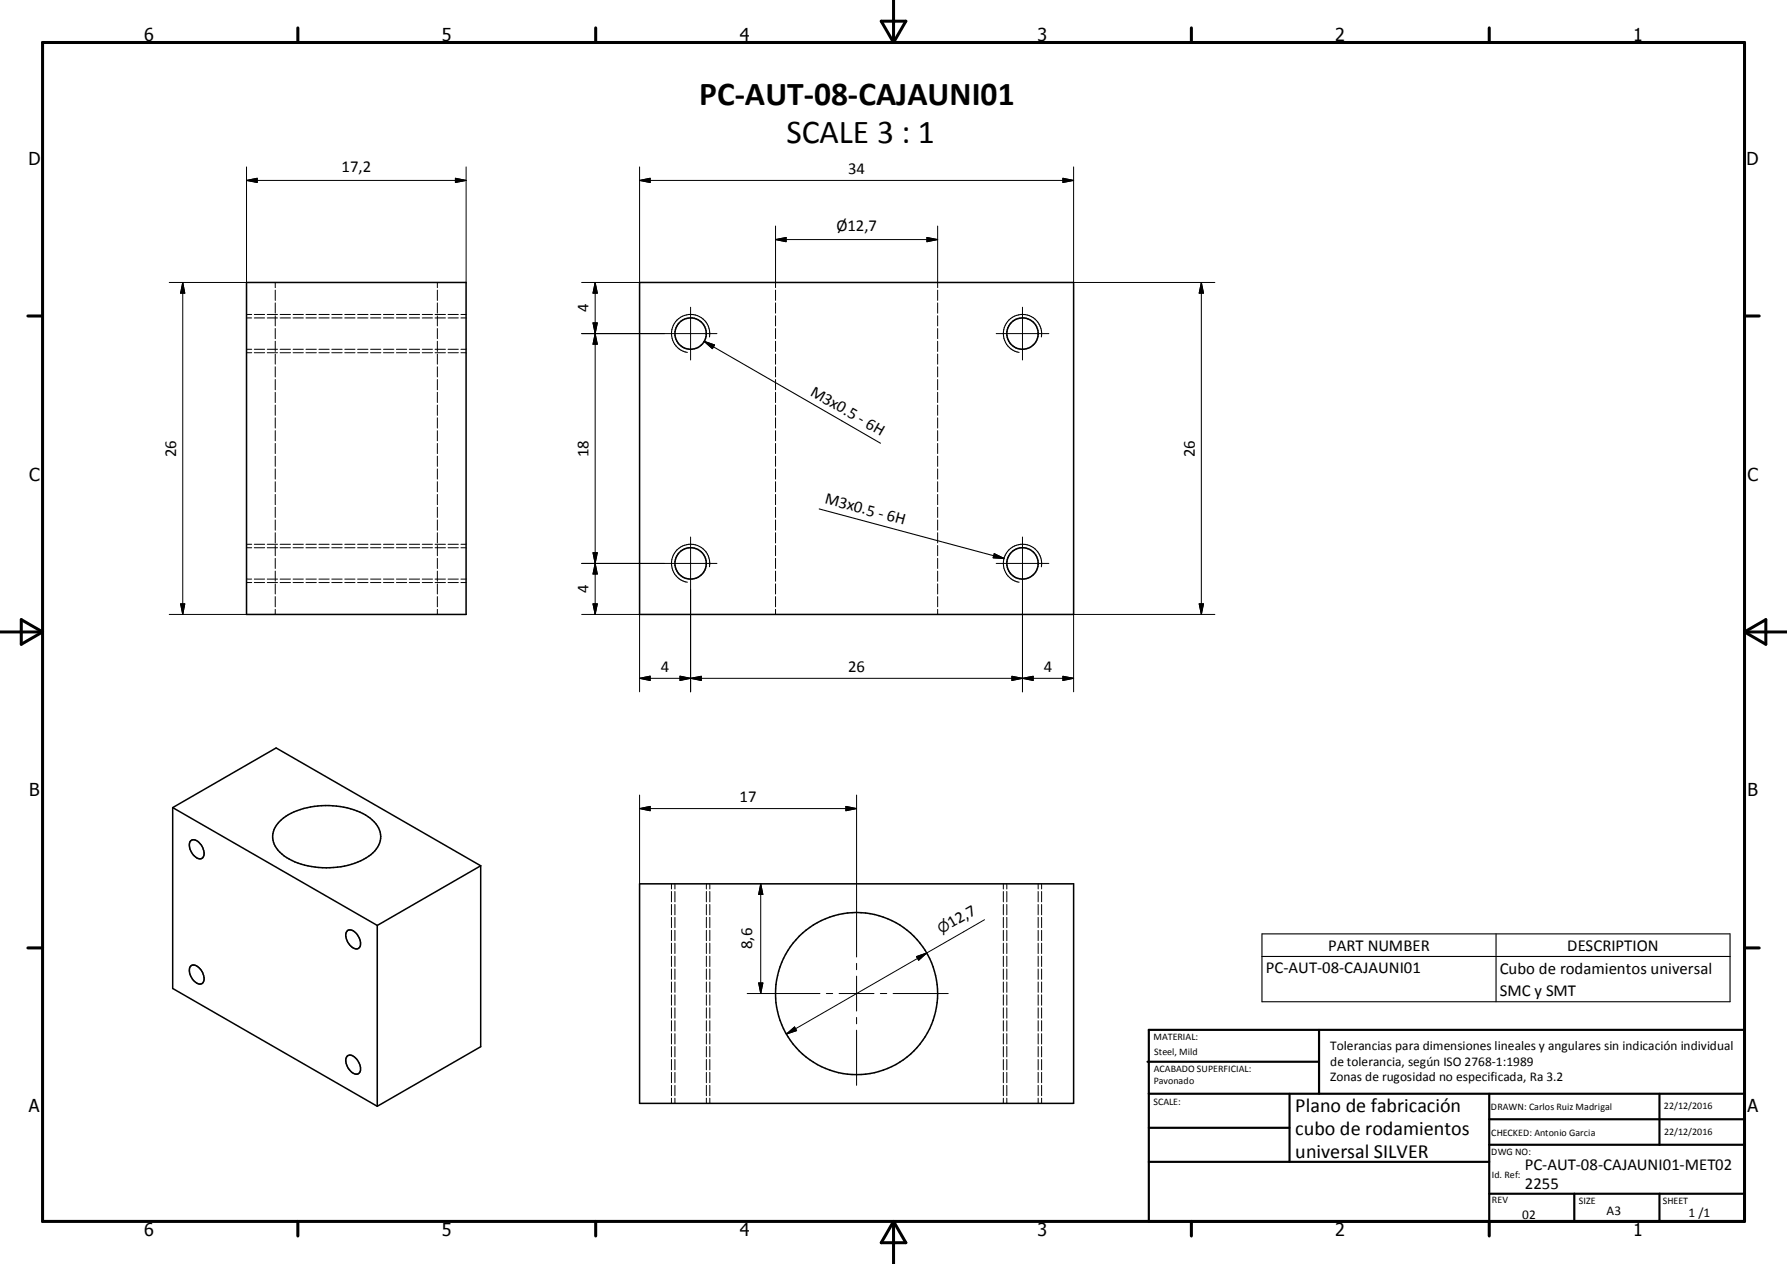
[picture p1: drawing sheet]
<svg xmlns="http://www.w3.org/2000/svg" width="420mm" height="297mm" viewBox="0 0 420 297" stroke-linecap="round" stroke-linejoin="round" font-family="sans-serif">
<g fill="none" stroke="#000" stroke-width=".36">
<path d="M57.9 66.4h51.7v78h-51.7zM150.3 66.4h102v78h-102zM40.6 189.8v42.5l48.1 27.7M40.6 189.8l48.1 27.7M40.6 189.8l24.3-14 48.1 27.6M44.8 197.6a1.77 1.77 0 0 1 2.5 .9 2.47 2.47 0 0 1 .2 3.2 2.1 2.1 0 0 1-2.5-1.4 2.53 2.53 0 0 1-.2-2.7zM65.7 193a16 16 0 0 1 11.6-3.7 15.7 15.7 0 0 1 10.7 3.9 4.9 4.9 0 0 1-.8 7.6 19.4 19.4 0 0 1-17.9 1.7 7.6 7.6 0 0 1-5.2-5.6 5 5 0 0 1 1.6-3.9zM81.8 218.6a2.54 2.54 0 0 1 2.8 2.1 1.43 1.43 0 0 1-.8 2.3 3.2 3.2 0 0 1-2.3-4.1zM88.7 217.5v42.5M113 203.4v42.6l-24.3 14M113 203.4l-24.3 14.1M150.3 207.7h102v51.6h-102z"/>
<path d="M44.8 227a1.76 1.76 0 0 1 2.5 .9 2.47 2.47 0 0 1 .2 3.2 2.3 2.3 0 0 1-2.7-1.7 2.25 2.25 0 0 1 0-2.4zM81.6 248.2a1.51 1.51 0 0 1 2.2 .6 2.86 2.86 0 0 1 .6 3.4 1.74 1.74 0 0 1-2.4-1 2.57 2.57 0 0 1-.4-3z"/>
<circle cx="162.3" cy="78.4" r="3.7"/>
<circle cx="240.3" cy="78.4" r="3.7"/>
<circle cx="162.3" cy="132.4" r="3.7"/>
<circle cx="240.3" cy="132.4" r="3.7"/>
<circle cx="201.3" cy="233.5" r="19"/>
</g>
<path d="M166.8 79.2a4.5 4.5 0 0 0-3.7-5.3 4.5 4.5 0 0 0-5.2 3.7 4.5 4.5 0 0 0 3.7 5.2M244.8 79.2a4.5 4.5 0 0 0-3.7-5.3 4.5 4.5 0 0 0-5.2 3.7 4.5 4.5 0 0 0 3.6 5.2M165.5 80.2l41.5 23.9M165.5 80.2l2.4 .9-.5 .8zM192.5 119.6l43.5 11.6M166.8 133.2a4.5 4.5 0 0 0-3.7-5.3 4.5 4.5 0 0 0-5.2 3.7 4.5 4.5 0 0 0 3.7 5.2M233.7 130.1l2.3 1.1-2.6-.1zM244.8 133.2a4.5 4.5 0 0 0-3.7-5.2 4.5 4.5 0 0 0-5.2 3.6 4.5 4.5 0 0 0 3.6 5.2M296.6 219.4h110v16h-110zM351.6 219.4v16M296.6 224.7h110" fill="none" stroke="#000" stroke-width=".25"/>
<g fill="none" stroke="#000" stroke-width=".24">
<path d="M57.9 39.2v27.2h-18.1M109.6 39.2v27.2M150.3 39.2v27.2h-13.6M252.3 39.2v27.2h33.2M57.9 42.4h51.7M57.9 42.4l2.6-.5v1zM107 41.9l2.6 .5-2.6 .5zM150.3 42.4h102M150.3 42.4l2.5-.5v1zM182.3 53.1v14.5M182.3 56.3h38.1M182.3 56.3l2.5-.5v1z"/>
<path d="M217.9 55.8l2.5 .5-2.5 .5zM220.4 53.1v14.5M249.8 41.9l2.5 .5-2.5 .5zM43 66.4l.4 2.5h-1zM43 66.4v78M57.9 74.7h1.3M57.9 73.9h1.3M59.8 74.7h2.4M59.8 73.9h2.4M62.8 74.7h2.4M62.8 73.9h2.4M64.7 66.4v1.2"/>
<path d="M64.7 68.2v2.4M64.7 71.2v2.4M64.7 74.2v2.4M64.7 77.2v2.4M65.8 74.7h2.5M65.8 73.9h2.5M68.9 74.7h2.4M68.9 73.9h2.4M71.9 74.7h2.5M71.9 73.9h2.5M75 74.7h2.4M75 73.9h2.4"/>
<path d="M78 74.7h2.4M78 73.9h2.4M81 74.7h2.4M81 73.9h2.4M84.1 74.7h2.4M84.1 73.9h2.4M87.1 74.7h2.4M87.1 73.9h2.4M90.1 74.7h2.5M90.1 73.9h2.5M93.2 74.7h2.4M93.2 73.9h2.4"/>
<path d="M96.2 74.7h2.4M96.2 73.9h2.4M99.2 74.7h2.5M99.2 73.9h2.5M102.3 74.7h2.4M102.3 73.9h2.4M102.8 66.4v1.2M102.8 68.2v2.4M102.8 71.2v2.4M102.8 74.2v2.4M102.8 77.2v2.4M105.3 74.7h2.4"/>
<path d="M105.3 73.9h2.4M108.3 74.7h1.3M108.3 73.9h1.3M136.7 78.4h31.8M139.4 75.9h1l-.5 2.5zM139.9 66.4l.5 2.5h-1zM139.9 66.4v78M139.9 78.4l.5 2.5h-1zM162.3 72.2v12.4M182.3 68.2v2.4M182.3 71.2v2.4M182.3 74.2v2.4"/>
<path d="M182.3 77.2v2.4M220.4 68.2v2.4M220.4 71.2v2.4M220.4 74.2v2.4M220.4 77.2v2.4M234.2 78.4h12.3M240.3 72.2v12.4M282.4 66.4v78M282.4 66.4l.5 2.5h-1zM57.9 82.1h1.3M57.9 82.9h1.3M59.8 82.1h2.4"/>
<path d="M59.8 82.9h2.4M62.8 82.1h2.4M62.8 82.9h2.4M64.7 80.2v2.4M64.7 83.2v2.4M64.7 86.2v2.4M64.7 89.2v2.4M64.7 92.2v2.4M64.7 95.2v2.4M64.7 98.2v2.4M65.8 82.1h2.5M65.8 82.9h2.5"/>
<path d="M68.9 82.1h2.4M68.9 82.9h2.4M71.9 82.1h2.5M71.9 82.9h2.5M75 82.1h2.4M75 82.9h2.4M78 82.1h2.4M78 82.9h2.4M81 82.1h2.4M81 82.9h2.4M84.1 82.1h2.4M84.1 82.9h2.4"/>
<path d="M87.1 82.1h2.4M87.1 82.9h2.4M90.1 82.1h2.5M90.1 82.9h2.5M93.2 82.1h2.4M93.2 82.9h2.4M96.2 82.1h2.4M96.2 82.9h2.4M99.2 82.1h2.5M99.2 82.9h2.5M102.3 82.1h2.4M102.3 82.9h2.4"/>
<path d="M102.8 80.2v2.4M102.8 83.2v2.4M102.8 86.2v2.4M102.8 89.2v2.4M102.8 92.2v2.4M102.8 95.2v2.4M102.8 98.2v2.4M105.3 82.1h2.4M105.3 82.9h2.4M108.3 82.1h1.3M108.3 82.9h1.3M182.3 80.2v2.4"/>
<path d="M182.3 83.2v2.4M182.3 86.2v2.4M182.3 89.2v2.4M182.3 92.2v2.4M182.3 95.2v2.4M182.3 98.2v2.4M220.4 80.2v2.4M220.4 83.2v2.4M220.4 86.2v2.4M220.4 89.2v2.4M220.4 92.2v2.4M220.4 95.2v2.4"/>
<path d="M220.4 98.2v2.4M64.7 101.2v2.4M64.7 104.2v2.4M64.7 107.2v2.4M64.7 110.2v2.4M64.7 113.2v2.4M64.7 116.2v2.4M64.7 119.2v2.4M102.8 101.2v2.4M102.8 104.2v2.4M102.8 107.2v2.4M102.8 110.2v2.4"/>
<path d="M102.8 113.2v2.4M102.8 116.2v2.4M102.8 119.2v2.4M182.3 101.2v2.4M182.3 104.2v2.4M182.3 107.2v2.4M182.3 110.2v2.4M182.3 113.2v2.4M182.3 116.2v2.4M182.3 119.2v2.4M220.4 101.2v2.4M220.4 104.2v2.4"/>
<path d="M220.4 107.2v2.4M220.4 110.2v2.4M220.4 113.2v2.4M220.4 116.2v2.4M220.4 119.2v2.4M57.9 136.1h1.3M57.9 128.7h1.3M57.9 136.9h1.3M57.9 127.9h1.3M59.8 136.1h2.4M59.8 128.7h2.4M59.8 136.9h2.4"/>
<path d="M59.8 127.9h2.4M62.8 136.1h2.4M62.8 128.7h2.4M62.8 136.9h2.4M62.8 127.9h2.4M64.7 122.2v2.4M64.7 125.2v2.4M64.7 128.2v2.4M64.7 131.2v2.4M64.7 134.2v2.4M64.7 137.2v2.4M65.8 136.1h2.5"/>
<path d="M65.8 128.7h2.5M65.8 136.9h2.5M65.8 127.9h2.5M68.9 136.1h2.4M68.9 128.7h2.4M68.9 136.9h2.4M68.9 127.9h2.4M71.9 136.1h2.5M71.9 128.7h2.5M71.9 136.9h2.5M71.9 127.9h2.5M75 136.1h2.4"/>
<path d="M75 128.7h2.4M75 136.9h2.4M75 127.9h2.4M78 136.1h2.4M78 128.7h2.4M78 136.9h2.4M78 127.9h2.4M81 136.1h2.4M81 128.7h2.4M81 136.9h2.4M81 127.9h2.4M84.1 136.1h2.4"/>
<path d="M84.1 128.7h2.4M84.1 136.9h2.4M84.1 127.9h2.4M87.1 136.1h2.4M87.1 128.7h2.4M87.1 136.9h2.4M87.1 127.9h2.4M90.1 136.1h2.5M90.1 128.7h2.5M90.1 136.9h2.5M90.1 127.9h2.5M93.2 136.1h2.4"/>
<path d="M93.2 128.7h2.4M93.2 136.9h2.4M93.2 127.9h2.4M96.2 136.1h2.4M96.2 128.7h2.4M96.2 136.9h2.4M96.2 127.9h2.4M99.2 136.1h2.5M99.2 128.7h2.5M99.2 136.9h2.5M99.2 127.9h2.5M102.3 136.1h2.4"/>
<path d="M102.3 128.7h2.4M102.3 136.9h2.4M102.3 127.9h2.4M102.8 122.2v2.4M102.8 125.2v2.4M102.8 128.2v2.4M102.8 131.2v2.4M102.8 134.2v2.4M102.8 137.2v2.4M105.3 136.1h2.4M105.3 128.7h2.4M105.3 136.9h2.4"/>
<path d="M105.3 127.9h2.4M108.3 136.1h1.3M108.3 128.7h1.3M108.3 136.9h1.3M108.3 127.9h1.3M136.7 132.4h31.8M139.4 129.9h1l-.5 2.5zM139.9 132.4l.5 2.5h-1zM162.3 126.2v36.4M182.3 122.2v2.4M182.3 125.2v2.4M182.3 128.2v2.4"/>
<path d="M182.3 131.2v2.4M182.3 134.2v2.4M182.3 137.2v2.4M220.4 122.2v2.4M220.4 125.2v2.4M220.4 128.2v2.4M220.4 131.2v2.4M220.4 134.2v2.4M220.4 137.2v2.4M234.2 132.4h12.3M240.3 126.2v36.4M39.8 144.4h18.1"/>
<path d="M42.4 141.9h1l-.4 2.5zM64.7 140.2v2.4M64.7 143.2v1.2M102.8 140.2v2.4M102.8 143.2v1.2M136.7 144.4h13.6v18.2M139.4 141.9h1l-.5 2.5zM150.3 159.4l2.5-.5v1zM150.3 159.4h102M159.8 158.9l5 1v-1l-5 1zM182.3 140.2v2.4M182.3 143.2v1.2"/>
<path d="M220.4 140.2v2.4M220.4 143.2v1.2M237.8 158.9l2.5 .5-2.5 .5zM240.3 159.4l2.5-.5v1zM249.8 158.9l2.5 .5-2.5 .5zM281.9 141.9h1l-.5 2.5zM285.5 144.4h-33.2v18.2M150.3 190l2.5-.5v1zM150.3 186.8v20.9M150.3 190h51M198.8 189.5l2.5 .5-2.5 .5zM201.3 186.8v38.1"/>
<path d="M157.8 207.7v1.2M157.8 209.5v2.4M157.8 212.5v2.5M157.8 215.6v2.4M157.8 218.6v2.4M158.6 207.7v1.2M158.6 209.5v2.4M158.6 212.5v2.5M158.6 215.6v2.4M158.6 218.6v2.4M166 207.7v1.2M166 209.5v2.4"/>
<path d="M166 212.5v2.5M166 215.6v2.4M166 218.6v2.4M166.8 207.7v1.2M166.8 209.5v2.4M166.8 212.5v2.5M166.8 215.6v2.4M166.8 218.6v2.4M178.8 207.7v25.8M178.8 207.7l.5 2.5h-1zM231.4 216.1l-13.6 7.8M235.8 207.7v1.2"/>
<path d="M235.8 209.5v2.4M235.8 212.5v2.5M235.8 215.6v2.4M235.8 218.6v2.4M236.6 207.7v1.2M236.6 209.5v2.4M236.6 212.5v2.5M236.6 215.6v2.4M236.6 218.6v2.4M244 207.7v1.2M244 209.5v2.4M244 212.5v2.5"/>
<path d="M244 215.6v2.4M244 218.6v2.4M244.8 207.7v1.2M244.8 209.5v2.4M244.8 212.5v2.5M244.8 215.6v2.4M244.8 218.6v2.4M157.8 221.6v2.5M157.8 224.7v2.4M157.8 227.7v2.4M157.8 230.7v2.5M157.8 233.8v2.4"/>
<path d="M157.8 236.8v2.5M157.8 239.8v2.5M158.6 221.6v2.5M158.6 224.7v2.4M158.6 227.7v2.4M158.6 230.7v2.5M158.6 233.8v2.4M158.6 236.8v2.5M158.6 239.8v2.5M166 221.6v2.5M166 224.7v2.4M166 227.7v2.4"/>
<path d="M166 230.7v2.5M166 233.8v2.4M166 236.8v2.5M166 239.8v2.5M166.8 221.6v2.5M166.8 224.7v2.4M166.8 227.7v2.4M166.8 230.7v2.5M166.8 233.8v2.4M166.8 236.8v2.5M166.8 239.8v2.5M175.6 233.5h17.1"/>
<path d="M178.3 231h1l-.5 2.5zM194.2 233.5h1.5M197.2 233.5h8.2M201.3 226.4v1.5M201.3 229.4v8.2M201.3 239.1v1.5M206.9 233.5h1.5M209.9 233.5h13M215.4 224.8l2.4-.9-1.9 1.7zM217.8 223.9l-33 19.1M235.8 221.6v2.5M235.8 224.7v2.4"/>
<path d="M235.8 227.7v2.4M235.8 230.7v2.5M235.8 233.8v2.4M235.8 236.8v2.5M235.8 239.8v2.5M236.6 221.6v2.5M236.6 224.7v2.4M236.6 227.7v2.4M236.6 230.7v2.5M236.6 233.8v2.4M236.6 236.8v2.5M236.6 239.8v2.5"/>
<path d="M244 221.6v2.5M244 224.7v2.4M244 227.7v2.4M244 230.7v2.5M244 233.8v2.4M244 236.8v2.5M244 239.8v2.5M244.8 221.6v2.5M244.8 224.7v2.4M244.8 227.7v2.4M244.8 230.7v2.5M244.8 233.8v2.4"/>
<path d="M244.8 236.8v2.5M244.8 239.8v2.5M157.8 242.9v2.4M157.8 245.9v2.4M157.8 249v2.4M157.8 252v2.4M157.8 255v2.5M157.8 258v1.3M158.6 242.9v2.4M158.6 245.9v2.4M158.6 249v2.4M158.6 252v2.4"/>
<path d="M158.6 255v2.5M158.6 258v1.3M166 242.9v2.4M166 245.9v2.4M166 249v2.4M166 252v2.4M166 255v2.5M166 258v1.3M166.8 242.9v2.4M166.8 245.9v2.4M166.8 249v2.4M166.8 252v2.4"/>
<path d="M166.8 255v2.5M166.8 258v1.3M184.8 243l2-1.7 .4 .9zM201.3 242.1v12.9M235.8 242.9v2.4M235.8 245.9v2.4M235.8 249v2.4M235.8 252v2.4M235.8 255v2.5M235.8 258v1.3M236.6 242.9v2.4M236.6 245.9v2.4"/>
<path d="M236.6 249v2.4M236.6 252v2.4M236.6 255v2.5M236.6 258v1.3M244 242.9v2.4M244 245.9v2.4M244 249v2.4M244 252v2.4M244 255v2.5M244 258v1.3M244.8 242.9v2.4M244.8 245.9v2.4"/>
<path d="M244.8 249v2.4M244.8 252v2.4M244.8 255v2.5M244.8 258v1.3"/>
</g>
<g fill="none" stroke="#000" stroke-width=".71">
<path d="M10 10h400v277h-400zM70 6.6v3.4M140 6.6v3.4M207.1 5h5.8l-2.9 5zM210 0v10M280 6.6v3.4M350 6.6v3.4M6.6 74.2h3.4M410 74.2h3.5M0 148.5h10M5 145.6l5 2.9-5 2.9zM410 148.5h10.1"/>
<path d="M410 148.5l5.1-2.9v5.8zM6.6 222.7h3.4M410 222.7h3.5M70 287v3.4M140 287v3.4M210 287v10M210 287l2.9 5h-5.8zM280 287v3.4M350 287v3.4"/>
</g>
<g fill="none" stroke="#000" stroke-width=".51">
<path d="M269.7 249.5h40.3M270 242h140v45h-140zM270 257h140M303.1 257v16M310 242v15M350 257v30M390.1 257v12M270 265h33.1M270 273h80M350 269h60M350 263h60M350 280.5h60"/>
<path d="M370 280.5v6.5M390.1 280.5v6.5"/>
</g>
<g fill="#000" stroke="#000" stroke-width=".24">
<path d="M57.9 42.4l2.6-.5v1zM107 41.9l2.6 .5-2.6 .5zM150.3 42.4l2.5-.5v1zM182.3 56.3l2.5-.5v1zM217.9 55.8l2.5 .5-2.5 .5zM249.8 41.9l2.5 .5-2.5 .5zM43 66.4l.4 2.5h-1zM139.4 75.9h1l-.5 2.5zM139.9 66.4l.5 2.5h-1zM282.4 66.4l.5 2.5h-1zM139.9 78.4l.5 2.5h-1zM139.4 129.9h1l-.5 2.5z"/>
<path d="M139.9 132.4l.5 2.5h-1zM42.4 141.9h1l-.4 2.5zM139.4 141.9h1l-.5 2.5zM150.3 159.4l2.5-.5v1zM159.8 158.9l2.5 .5-2.5 .5zM162.3 159.4l2.5-.5v1zM237.8 158.9l2.5 .5-2.5 .5zM240.3 159.4l2.5-.5v1zM249.8 158.9l2.5 .5-2.5 .5zM281.9 141.9h1l-.5 2.5zM150.3 190l2.5-.5v1zM198.8 189.5l2.5 .5-2.5 .5z"/>
<path d="M178.8 207.7l.5 2.5h-1zM178.3 231h1l-.5 2.5zM215.4 224.8l2.4-.9-1.9 1.7zM184.8 243l2-1.7 .4 .9z"/>
</g>
<path d="M165.5 80.2l2.4 .9-.5 .8zM233.7 130.1l2.3 1.1-2.6-.1z" fill="#000" stroke="#000" stroke-width=".25"/>
<g font-size="7.9">
<text x="164.3" y="24.7">PC-AUT-08-CAJAUNI01</text>
<text x="184.8" y="33.7">SCALE 3 : 1</text>
</g>
<g font-size="4.7">
<text x="304.5" y="261.2">Plano de fabricación</text>
<text x="304.5" y="266.6">cubo de rodamientos</text>
<text x="304.5" y="272">universal SILVER</text>
</g>
<g font-size="4.2">
<text x="33.9" y="9.6">6</text>
<text x="103.9" y="9.6">5</text>
<text x="173.9" y="9.6">4</text>
<text x="243.8" y="9.6">3</text>
<text x="313.9" y="9.6">2</text>
<text x="383.9" y="9.6">1</text>
<text x="6.7" y="38.7">D</text>
<text x="410.5" y="38.7">D</text>
<text x="6.9" y="112.9">C</text>
<text x="410.7" y="112.9">C</text>
<text x="6.9" y="187.1">B</text>
<text x="410.7" y="187.1">B</text>
<text x="6.8" y="261.4">A</text>
<text x="410.7" y="261.4">A</text>
<text x="33.9" y="290.4">6</text>
<text x="103.9" y="290.4">5</text>
<text x="173.9" y="290.4">4</text>
<text x="243.8" y="290.4">3</text>
<text x="313.9" y="290.4">2</text>
<text x="383.9" y="290.4">1</text>
</g>
<g font-size="3.9">
<text x="80.3" y="40.3">17,2</text>
<text x="199.4" y="40.8">34</text>
<text x="196.6" y="54.3">Ø12,7</text>
<text x="138.3" y="73.4" transform="rotate(-90 138.3 73.4)">4</text>
<text x="190.2" y="92.7" transform="rotate(30 190.2 92.7)">M3x0.5 - 6H</text>
<text x="41.4" y="107.4" transform="rotate(-90 41.4 107.4)">26</text>
<text x="138.3" y="107.4" transform="rotate(-90 138.3 107.4)">18</text>
<text x="280.8" y="107.4" transform="rotate(-90 280.8 107.4)">26</text>
<text x="193.7" y="118.3" transform="rotate(15 193.7 118.3)">M3x0.5 - 6H</text>
<text x="138.3" y="139.4" transform="rotate(-90 138.3 139.4)">4</text>
<text x="155.4" y="157.8">4</text>
<text x="199.4" y="157.8">26</text>
<text x="245.4" y="157.8">4</text>
<text x="173.8" y="188.5">17</text>
<text x="223.6" y="218.1" transform="rotate(-30 223.6 218.1)">12,7</text>
<text x="176.8" y="223" transform="rotate(-90 176.8 223)">8,6</text>
<text x="312.2" y="223.4">PART NUMBER</text>
<text x="368.4" y="223.4">DESCRIPTION</text>
<text x="297.5" y="228.7">PC-AUT-08-CAJAUNI01</text>
<text x="352.6" y="228.8">Cubo de rodamientos universal</text>
<text x="352.6" y="234">SMC y SMT</text>
<text x="358.4" y="274.9">PC-AUT-08-CAJAUNI01-MET02</text>
<text x="358.4" y="279.4">2255</text>
</g>
<text font-size="3.3" x="221.2" y="219.5" transform="rotate(-30 221.2 219.5)">⌀</text>
<g font-size="3.1">
<text x="312.7" y="246.8">Tolerancias para dimensiones lineales y angulares sin indicación individual</text>
<text x="312.7" y="250.4">de tolerancia, según ISO 2768-1:1989</text>
<text x="312.7" y="254">Zonas de rugosidad no especificada, Ra 3.2</text>
<text x="357.8" y="286.5">02</text>
<text x="377.6" y="285.6">A3</text>
<text x="396.9" y="285.9">1 /1</text>
</g>
<g font-size="2.4">
<text x="271.1" y="244.4">MATERIAL:</text>
<text x="271.2" y="252">ACABADO SUPERFICIAL:</text>
<text x="271.3" y="248">Steel, Mild</text>
<text x="271.2" y="254.7">Pavonado</text>
<text x="271.1" y="259.7">SCALE:</text>
<text x="350.4" y="260.8">DRAWN: Carlos Ruiz Madrigal</text>
<text x="391.1" y="260.6">22/12/2016</text>
<text x="350.5" y="267">CHECKED: Antonio Garcia</text>
<text x="391.2" y="266.7">22/12/2016</text>
<text x="350.5" y="271.4">DWG NO:</text>
<text x="350.7" y="276.9">Id. Ref:</text>
<text x="350.7" y="282.8">REV</text>
<text x="371.1" y="282.9">SIZE</text>
<text x="390.8" y="283">SHEET</text>
</g>
</svg>
